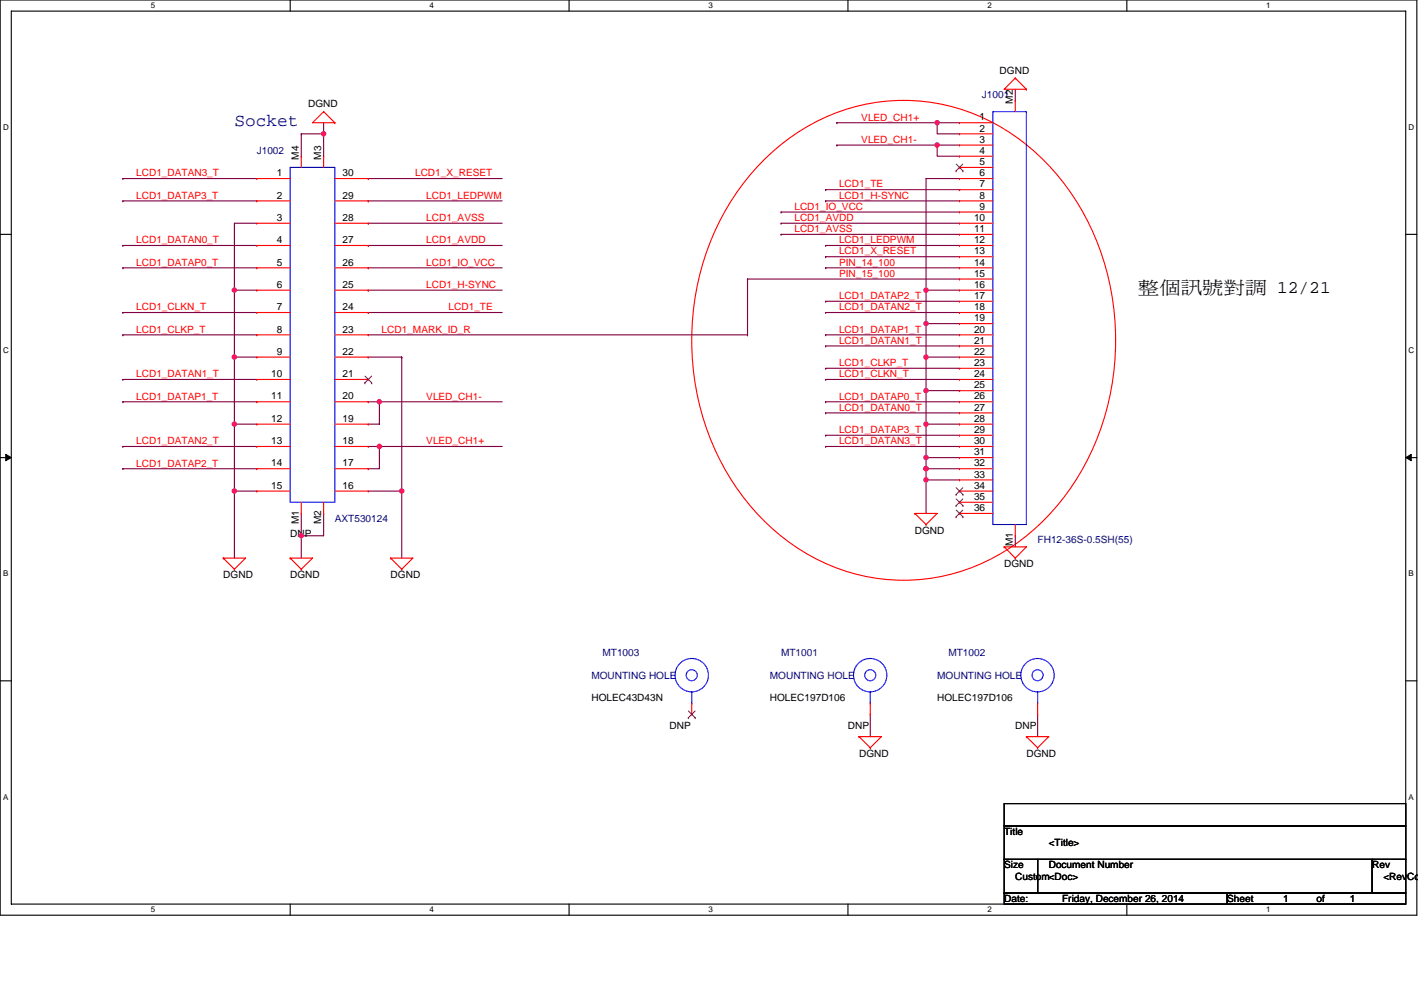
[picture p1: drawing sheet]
<svg xmlns="http://www.w3.org/2000/svg" width="297mm" height="210mm" viewBox="0 0 297 210" stroke-linecap="round" stroke-linejoin="round" font-family="sans-serif">
<path d="M0 0h296.8v191.6h-296.8zM2.4 2.3h292.1v187h-292.1z" fill="none" stroke="#000" stroke-width=".23"/>
<g fill="#fff">
<path d="M31.6 .2h.9v1.9h-.9z"/>
<path d="M31.6 189.5h.9v1.9h-.9z"/>
</g>
<path d="M60.8 0v2.3M60.8 189.3v2.3" fill="none" stroke="#000" stroke-width=".23"/>
<g fill="#fff">
<path d="M90 .2h.9v1.9h-.9z"/>
<path d="M90 189.5h.9v1.9h-.9z"/>
</g>
<path d="M119.2 0v2.3M119.2 189.3v2.3" fill="none" stroke="#000" stroke-width=".23"/>
<g fill="#fff">
<path d="M148.4 .2h.9v1.9h-.9z"/>
<path d="M148.4 189.5h.9v1.9h-.9z"/>
</g>
<path d="M177.6 0v2.3M177.6 189.3v2.3" fill="none" stroke="#000" stroke-width=".23"/>
<g fill="#fff">
<path d="M206.8 .2h1v1.9h-1z"/>
<path d="M206.8 189.5h1v1.9h-1z"/>
</g>
<path d="M236 0v2.3M236 189.3v2.3" fill="none" stroke="#000" stroke-width=".23"/>
<g fill="#fff">
<path d="M265.3 .2h.9v1.9h-.9z"/>
<path d="M265.3 189.5h.9v1.9h-.9z"/>
<path d="M.6 25.7h1.2v1.9h-1.2z"/>
<path d="M295.1 25.7h1.2v1.9h-1.2z"/>
<path d="M.6 72.4h1.2v1.9h-1.2z"/>
<path d="M295.1 72.4h1.2v1.9h-1.2z"/>
</g>
<path d="M0 49.1h2.4M294.5 49.1h2.3" fill="none" stroke="#000" stroke-width=".23"/>
<g fill="#fff">
<path d="M.6 119.2h1.2v1.8h-1.2z"/>
<path d="M295.1 119.2h1.1v1.8h-1.1z"/>
</g>
<path d="M0 95.8h2.4M294.5 95.8h2.3" fill="none" stroke="#000" stroke-width=".23"/>
<path d="M1.2 95.1l1.2 .7-1.2 .7zM294.5 95.8l1.1-.7v1.4z" fill="#000" stroke="#000" stroke-width=".21"/>
<g fill="#fff">
<path d="M.6 165.9h1.2v1.9h-1.2z"/>
<path d="M295 165.9h1.2v1.9h-1.2z"/>
</g>
<path d="M0 142.5h2.4M294.5 142.5h2.3M210.4 179.9h7v7h-7zM210.4 168.2h84.1v4.7h-84.1zM210.4 172.9h84.1v7h-84.1zM217.4 179.9h70.1v7h-70.1zM287.5 179.9h7v7h-7zM210.4 186.9h46.7v2.4h-46.7zM257.1 186.9h37.4v2.4h-37.4z" fill="none" stroke="#000" stroke-width=".23"/>
<g fill="none" stroke="#f00" stroke-width=".23">
<path d="M212.7 16.3l-2.3 2.4h4.6M212.7 16.3h.1M212.7 16.3l2.3 2.4M215 18.7h.1M53.8 37.4h.1M53.8 37.4h7M63.1 32.7h.1M63.1 32.7v2.4M67.8 23.4l-2.3 2.3h4.6M67.8 23.4h.1M67.8 32.7h.1M67.8 23.4l2.3 2.3"/>
<path d="M67.8 32.7v2.4M70.1 25.7h.1M70.1 37.4h7M77.1 37.4h.1M160 33.5a40.4 40.4 0 0 1 51.7-5.6 51.2 51.2 0 0 1 21.9 39.9 53.2 53.2 0 0 1-17.2 43.2 40.5 40.5 0 0 1-56.4-2 54.3 54.3 0 0 1-13.5-51.1 51.7 51.7 0 0 1 13.5-24.4zM201 25.7h.1M201 28h.1M201 30.4h.1M201 32.7h.1M201 35.1h.1M201 37.4h.1M201 39.7h.1"/>
<path d="M201 37.4h7M201 25.7h7M201 28h7M201 30.4h7M201 32.7h7M201 35.1h7M201 39.7h7M212.7 21h.1M212.7 21v2.4M53.8 42.1h.1M53.8 46.7h.1M53.8 51.4h.1"/>
<path d="M53.8 56.1h.1M53.8 42.1h7M53.8 46.7h7M53.8 51.4h7M53.8 56.1h7M70.1 42.1h7M70.1 46.7h7M70.1 51.4h7M70.1 56.1h7M77.1 56.1h.1M77.1 51.4h.1M77.1 46.7h.1"/>
<path d="M77.1 42.1h.1M201 42.1h.1M201 44.4h.1M201 46.7h.1M201 49.1h.1M201 51.4h.1M201 53.7h.1M201 56.1h.1M201 58.4h.1M201 42.1h7M201 46.7h7M201 51.4h7"/>
<path d="M201 56.1h7M201 44.4h7M201 49.1h7M201 53.7h7M201 58.4h7M53.8 60.7h.1M53.8 65.4h.1M53.8 70.1h.1M53.8 74.8h.1M53.8 79.4h.1M53.8 60.7h7M53.8 65.4h7"/>
<path d="M53.8 70.1h7M53.8 74.8h7M53.8 79.4h7M70.1 60.7h7M70.1 65.4h7M70.1 70.1h7M70.1 74.8h7M70.1 79.4h7M77.1 79.4h.1M77.1 74.8h.1M77.1 70.1h.1M77.1 65.4h.1"/>
<path d="M77.1 60.7h.1M201 60.7h.1M201 63.1h.1M201 65.4h.1M201 67.8h.1M201 70.1h.1M201 72.4h.1M201 74.8h.1M201 77.1h.1M201 79.4h.1M201 60.7h7M201 65.4h7"/>
<path d="M201 70.1h7M201 74.8h7M201 79.4h7M201 63.1h7M201 67.8h7M201 72.4h7M201 77.1h7M53.8 84.1h.1M53.8 88.8h.1M53.8 93.5h.1M53.8 98.1h.1M53.8 84.1h7"/>
<path d="M53.8 88.8h7M53.8 93.5h7M53.8 98.1h7M70.1 84.1h7M70.1 88.8h7M70.1 93.5h7M70.1 98.1h7M77.1 98.1h.1M77.1 93.5h.1M77.1 88.8h.1M77.1 84.1h.1M201 81.8h.1"/>
<path d="M201 84.1h.1M201 86.4h.1M201 88.8h.1M201 91.1h.1M201 93.5h.1M201 95.8h.1M201 98.1h.1M201 84.1h7M201 88.8h7M201 93.5h7M201 98.1h7M201 81.8h7"/>
<path d="M201 86.4h7M201 91.1h7M201 95.8h7M46.8 116.8h4.6l-2.3 2.4M46.8 116.8h.1M46.8 116.8l2.3 2.4M49.1 119.2h.1M53.8 102.8h.1M53.8 102.8h7M60.8 116.8h4.7l-2.4 2.4M60.8 116.8h.1M60.8 116.8l2.3 2.4"/>
<path d="M63.1 119.2h.1M63.1 107.5h.1M63.1 105.2v2.3M67.8 107.5h.1M67.8 105.2v2.3M70.1 102.8h7M77.1 102.8h.1M81.8 116.8h4.7l-2.3 2.4M81.8 116.8h.1M81.8 116.8l2.4 2.4M84.2 119.2h.1M191.6 107.5h4.7l-2.3 2.3"/>
<path d="M191.6 107.5h.1M191.6 107.5l2.4 2.3M194 109.8h.1M201 100.5h.1M201 102.8h.1M201 105.2h.1M201 107.5h.1M201 102.8h7M201 100.5h7M201 105.2h7M201 107.5h7M210.4 114.5h4.6l-2.3 2.3"/>
<path d="M210.4 114.5h.1M210.4 114.5l2.3 2.3M212.7 116.8h.1M212.7 112.2h.1M212.7 109.8v2.4M144.9 149.5h.1M144.9 147.2v2.3M180 154.2h4.6l-2.3 2.3M180 154.2h.1M180 154.2l2.3 2.3M182.3 156.5h.1M182.3 149.5h.1"/>
<path d="M182.3 147.2v2.3M215 154.2h4.7l-2.3 2.3M215 154.2h.1M215 154.2l2.4 2.3M217.4 156.5h.1M217.4 149.5h.1M217.4 147.2v2.3"/>
</g>
<g fill="none" stroke="#800040" stroke-width=".23">
<path d="M212.7 18.7v2.3M25.7 37.4h.1M25.7 37.4h28.1M63.1 28h4.7v4.7M63.1 28h.1M63.1 28v4.7M67.8 25.7v2.3M77.1 37.4h.1M77.1 37.4h28.1M172.9 39.7h.1M172.9 39.7h28.1M175.3 25.7h21v2.3h4.7"/>
<path d="M175.3 25.7h.1M175.3 30.4h21v2.3h4.7M175.3 30.4h.1M196.3 30.4h.1M196.3 25.7h.1M196.3 30.4h4.7M196.3 25.7h4.7M201 37.4h-7v23.3M25.7 42.1h.1M25.7 51.4h.1M25.7 56.1h.1M25.7 51.4h28.1"/>
<path d="M25.7 42.1h28.1M25.7 56.1h28.1M53.8 46.7h-4.7v14M77.1 46.7h.1M77.1 56.1h.1M77.1 51.4h.1M77.1 42.1h.1M77.1 46.7h28.1M77.1 51.4h28.1M77.1 42.1h28.1M77.1 56.1h28.1M156.6 58.4h.1"/>
<path d="M156.6 58.4h44.4M156.6 58.4v11.7M163.6 46.7h.1M163.6 44.4h.1M163.6 49.1h.1M163.6 46.7h37.4M163.6 44.4h37.4M163.6 49.1h37.4M172.9 51.4h.1M172.9 53.7h.1M172.9 42.1h.1M172.9 56.1h.1"/>
<path d="M172.9 51.4h28.1M172.9 53.7h28.1M172.9 42.1h28.1M172.9 56.1h28.1M25.7 65.4h.1M25.7 70.1h.1M25.7 79.4h.1M25.7 70.1h28.1M25.7 65.4h28.1M25.7 79.4h28.1M49.1 60.7h4.7M49.1 60.7v14.1h4.7"/>
<path d="M49.1 60.7h.1M49.1 74.8h.1M49.1 74.8v14M77.1 74.8h7.1M77.1 65.4h.1M77.1 60.7h.1M77.1 70.1h79.5M77.1 65.4h28.1M77.1 60.7h28.1M84.2 74.8h.1M84.2 74.8v28M156.6 70.1h.1"/>
<path d="M172.9 72.4h.1M172.9 70.1h.1M172.9 65.4h.1M172.9 63.1h.1M172.9 79.4h.1M172.9 77.1h.1M172.9 72.4h28.1M172.9 70.1h28.1M172.9 65.4h28.1M172.9 63.1h28.1M172.9 79.4h28.1M172.9 77.1h28.1"/>
<path d="M194 60.7h7M194 60.7h.1M194 67.8h7M194 67.8h.1M194 74.8h7M194 74.8h.1M194 60.7v39.8M25.7 84.1h.1M25.7 93.5h.1M25.7 98.1h.1M25.7 84.1h28.1M25.7 93.5h28.1"/>
<path d="M25.7 98.1h28.1M49.1 88.8h4.7M49.1 88.8v14h4.7M49.1 88.8h.1M77.1 93.5h2.4v4.6h-2.4M77.1 84.1h2.4v4.7h-2.4M79.5 93.5h.1M79.5 84.1h.1M79.5 84.1h25.7M79.5 93.5h25.7M172.9 91.1h.1M172.9 86.4h.1"/>
<path d="M172.9 84.1h.1M172.9 93.5h.1M172.9 91.1h28.1M172.9 86.4h28.1M172.9 84.1h28.1M172.9 93.5h28.1M194 81.8h7M194 81.8h.1M194 88.8h7M194 95.8h.1M194 95.8h7M194 98.1h.1"/>
<path d="M194 88.8h.1M194 98.1h7M49.1 102.8h.1M49.1 102.8v14M63.1 107.5v4.7M63.1 112.2h.1M63.1 112.2v4.6M67.8 107.5v4.7h-4.7M77.1 102.8h7.1v14M194 100.5v7M194 100.5h.1M194 100.5h7"/>
<path d="M212.7 112.2v2.3M182.3 149.5v4.7M217.4 149.5v4.7"/>
</g>
<g fill="#f0f" stroke="#f0f" stroke-width=".23">
<circle cx="196.3" cy="30.4" r=".46"/>
<circle cx="196.3" cy="25.7" r=".46"/>
<circle cx="194" cy="60.7" r=".46"/>
<circle cx="194" cy="67.7" r=".46"/>
<circle cx="194" cy="74.7" r=".46"/>
<circle cx="194" cy="81.8" r=".46"/>
<circle cx="194" cy="95.8" r=".46"/>
<circle cx="194" cy="98.1" r=".46"/>
<circle cx="194" cy="100.5" r=".46"/>
<circle cx="194" cy="88.8" r=".46"/>
<circle cx="49.1" cy="102.8" r=".46"/>
<circle cx="49.1" cy="60.7" r=".46"/>
<circle cx="49.1" cy="88.8" r=".46"/>
<circle cx="49.1" cy="74.7" r=".46"/>
<circle cx="79.5" cy="93.5" r=".46"/>
<circle cx="79.5" cy="84.1" r=".46"/>
<circle cx="84.1" cy="102.8" r=".46"/>
<circle cx="63.1" cy="112.1" r=".46"/>
<circle cx="67.8" cy="28" r=".46"/>
</g>
<g fill="none" stroke="#00f" stroke-width=".23">
<path d="M60.8 35.1h9.3v70.1h-9.3zM208 23.4h7v86.4h-7zM144.9 147.2h.1M144.9 144.9v2.3M182.3 147.2h.1M182.3 144.9v2.3M217.4 147.2h.1M217.4 144.9v2.3"/>
<circle cx="144.9" cy="141.3" r="3.5"/>
<circle cx="144.9" cy="141.4" r="1.16"/>
<circle cx="182.3" cy="141.3" r="3.5"/>
<circle cx="182.3" cy="141.4" r="1.15"/>
<circle cx="217.3" cy="141.3" r="3.5"/>
<circle cx="217.3" cy="141.4" r="1.15"/>
</g>
<g fill="none" stroke="#804000" stroke-width=".21">
<path d="M200.3 35.8h.1M200.3 34.4l1.4 1.4M201.7 34.4l-1.4 1.4M201.7 35.8h.1M76.5 78.7l1.4 1.5M77.8 78.7l-1.4 1.5M76.4 80.2h.1M77.9 80.2h.1M200.3 103.5h.1M200.3 105.9h.1M200.3 108.2h.1M200.3 102.1l1.4 1.4"/>
<path d="M200.3 104.5l1.4 1.4M200.3 106.8l1.4 1.4M201.7 102.1l-1.4 1.4M201.7 104.5l-1.4 1.4M201.7 106.8l-1.4 1.4M201.7 103.5h.1M201.7 105.9h.1M201.7 108.2h.1M144.2 150.3h.1M144.2 148.8l1.4 1.5M145.6 148.8l-1.4 1.5M145.6 150.3h.1"/>
</g>
<text font-size="3.7" fill="#000080" x="49.1" y="26.3">Socket</text>
<text font-size="3.7" x="238.4" y="61.4">整個訊號對調 12/21</text>
<g font-size="2.1">
<text x="209.4" y="15.4">DGND</text>
<text x="64.5" y="22.4">DGND</text>
<text x="212.2" y="21.7" transform="rotate(-90 212.2 21.7)">M2</text>
<text x="205.2" y="25.2">1</text>
<text x="205.2" y="27.5">2</text>
<text x="205.2" y="29.9">3</text>
<text x="62.6" y="33.4" transform="rotate(-90 62.6 33.4)">M4</text>
<text x="67.3" y="33.4" transform="rotate(-90 67.3 33.4)">M3</text>
<text x="205.2" y="32.2">4</text>
<text x="205.2" y="34.6">5</text>
<text x="58" y="36.9">1</text>
<text x="58" y="41.6">2</text>
<text x="71.8" y="41.6">29</text>
<text x="71.8" y="36.9">30</text>
<text x="205.2" y="36.9">6</text>
<text x="205.2" y="39.2">7</text>
<text x="205.2" y="41.6">8</text>
<text x="58" y="46.2">3</text>
<text x="71.8" y="46.2">28</text>
<text x="204" y="46.2">10</text>
<text x="205.2" y="43.9">9</text>
<text x="58" y="50.9">4</text>
<text x="71.8" y="50.9">27</text>
<text x="204" y="48.6">11</text>
<text x="204" y="50.9">12</text>
<text x="204" y="53.3">13</text>
<text x="58" y="55.6">5</text>
<text x="71.8" y="55.6">26</text>
<text x="204" y="55.6">14</text>
<text x="204" y="57.9">15</text>
<text x="58" y="60.3">6</text>
<text x="58" y="64.9">7</text>
<text x="71.8" y="64.9">24</text>
<text x="71.8" y="60.3">25</text>
<text x="204" y="60.3">16</text>
<text x="204" y="62.6">17</text>
<text x="204" y="64.9">18</text>
<text x="58" y="69.6">8</text>
<text x="71.8" y="69.6">23</text>
<text x="204" y="67.3">19</text>
<text x="204" y="69.6">20</text>
<text x="204" y="71.9">21</text>
<text x="58" y="74.3">9</text>
<text x="71.8" y="74.3">22</text>
<text x="204" y="74.3">22</text>
<text x="204" y="76.6">23</text>
<text x="56.8" y="79">10</text>
<text x="56.8" y="83.6">11</text>
<text x="71.8" y="83.6">20</text>
<text x="71.8" y="79">21</text>
<text x="204" y="79">24</text>
<text x="204" y="81.3">25</text>
<text x="204" y="83.6">26</text>
<text x="56.8" y="88.3">12</text>
<text x="71.8" y="88.3">19</text>
<text x="204" y="86">27</text>
<text x="204" y="88.3">28</text>
<text x="56.8" y="93">13</text>
<text x="71.8" y="93">18</text>
<text x="204" y="90.6">29</text>
<text x="204" y="93">30</text>
<text x="204" y="95.3">31</text>
<text x="56.8" y="97.6">14</text>
<text x="71.8" y="97.6">17</text>
<text x="204" y="97.6">32</text>
<text x="204" y="100">33</text>
<text x="56.8" y="102.3">15</text>
<text x="71.8" y="102.3">16</text>
<text x="204" y="102.3">34</text>
<text x="204" y="104.7">35</text>
<text x="204" y="107">36</text>
<text x="60.8" y="112.4">DNP</text>
<text x="62.6" y="109.7" transform="rotate(-90 62.6 109.7)">M1</text>
<text x="67.3" y="109.7" transform="rotate(-90 67.3 109.7)">M2</text>
<text x="191.6" y="111.7">DGND</text>
<text x="210.4" y="118.7">DGND</text>
<text x="212.2" y="114.4" transform="rotate(-90 212.2 114.4)">M1</text>
<text x="46.8" y="121.1">DGND</text>
<text x="60.8" y="121.1">DGND</text>
<text x="81.8" y="121.1">DGND</text>
<text x="123.9" y="146.7">HOLEC43D43N</text>
<text x="161.3" y="146.7">HOLEC197D106</text>
<text x="196.3" y="146.7">HOLEC197D106</text>
<text x="140.2" y="152.6">DNP</text>
<text x="177.6" y="152.6">DNP</text>
<text x="212.7" y="152.6">DNP</text>
<text x="180" y="158.4">DGND</text>
<text x="215" y="158.4">DGND</text>
<text x="210.4" y="174.8">Title</text>
<text x="219.7" y="177.1">&lt;Title&gt;</text>
<text x="210.4" y="181.8">Size</text>
<text x="212.7" y="184.1">Custom&lt;Doc&gt;</text>
<text x="219.7" y="181.8">Document Number</text>
<text x="287.5" y="181.8">Rev</text>
<text x="289.8" y="184.1">&lt;RevCo</text>
<text x="210.4" y="188.8">Date:</text>
<text x="222.5" y="188.8">Friday, December 26, 2014</text>
<text x="257.1" y="188.8">Sheet</text>
<text x="268.8" y="188.8">1</text>
<text x="275.8" y="188.8">of</text>
<text x="282.8" y="188.8">1</text>
</g>
<g font-size="2.1" fill="#000080">
<text x="205.7" y="20.6">J1001</text>
<text x="53.8" y="32.3">J1002</text>
<text x="70.1" y="109.4">AXT530124</text>
<text x="217.4" y="113.6">FH12-36S-0.5SH(55)</text>
<text x="126.2" y="137.4">MT1003</text>
<text x="163.6" y="137.4">MT1001</text>
<text x="198.7" y="137.4">MT1002</text>
<text x="123.9" y="142.1">MOUNTING HOLE</text>
<text x="161.3" y="142.1">MOUNTING HOLE</text>
<text x="196.3" y="142.1">MOUNTING HOLE</text>
</g>
<g font-size="2.1" fill="#f00">
<text x="180.4" y="25.2">VLED_CH1+</text>
<text x="180.4" y="29.9">VLED_CH1-</text>
<text x="28.5" y="41.6">LCD1_DATAP3_T</text>
<text x="28.5" y="36.9">LCD1_DATAN3_T</text>
<text x="86.9" y="36.9">LCD1_X_RESET</text>
<text x="89.3" y="41.6">LCD1_LEDPWM</text>
<text x="175.8" y="39.2">LCD1_TE</text>
<text x="175.8" y="41.6">LCD1_H-SYNC</text>
<text x="89.3" y="46.3">LCD1_AVSS</text>
<text x="166.4" y="46.3">LCD1_AVDD</text>
<text x="166.4" y="43.9">LCD1_IO_VCC</text>
<text x="28.5" y="50.9">LCD1_DATAN0_T</text>
<text x="89.3" y="50.9">LCD1_AVDD</text>
<text x="166.4" y="48.6">LCD1_AVSS</text>
<text x="175.8" y="50.9">LCD1_LEDPWM</text>
<text x="175.8" y="53.3">LCD1_X_RESET</text>
<text x="28.5" y="55.6">LCD1_DATAP0_T</text>
<text x="89.3" y="55.6">LCD1_IO_VCC</text>
<text x="175.8" y="55.6">PIN_14_100</text>
<text x="175.8" y="58">PIN_15_100</text>
<text x="28.5" y="65">LCD1_CLKN_T</text>
<text x="89.3" y="60.3">LCD1_H-SYNC</text>
<text x="94" y="65">LCD1_TE</text>
<text x="175.8" y="65">LCD1_DATAN2_T</text>
<text x="175.8" y="62.6">LCD1_DATAP2_T</text>
<text x="28.5" y="69.6">LCD1_CLKP_T</text>
<text x="79.9" y="69.6">LCD1_MARK_ID_R</text>
<text x="175.8" y="72">LCD1_DATAN1_T</text>
<text x="175.8" y="69.6">LCD1_DATAP1_T</text>
<text x="175.8" y="76.6">LCD1_CLKP_T</text>
<text x="28.5" y="79">LCD1_DATAN1_T</text>
<text x="28.5" y="83.7">LCD1_DATAP1_T</text>
<text x="89.3" y="83.7">VLED_CH1-</text>
<text x="175.8" y="83.7">LCD1_DATAP0_T</text>
<text x="175.8" y="79">LCD1_CLKN_T</text>
<text x="175.8" y="86">LCD1_DATAN0_T</text>
<text x="28.5" y="93">LCD1_DATAN2_T</text>
<text x="89.3" y="93">VLED_CH1+</text>
<text x="175.8" y="90.7">LCD1_DATAP3_T</text>
<text x="175.8" y="93">LCD1_DATAN3_T</text>
<text x="28.5" y="97.7">LCD1_DATAP2_T</text>
</g>
<g font-size="1.7">
<text x="31.6" y="1.7">5</text>
<text x="90" y="1.7">4</text>
<text x="148.4" y="1.7">3</text>
<text x="206.8" y="1.7">2</text>
<text x="265.3" y="1.7">1</text>
<text x=".6" y="27.2">D</text>
<text x="295.1" y="27.2">D</text>
<text x=".6" y="73.9">C</text>
<text x="295.1" y="73.9">C</text>
<text x=".6" y="120.7">B</text>
<text x="295.1" y="120.7">B</text>
<text x=".6" y="167.4">A</text>
<text x="295.1" y="167.4">A</text>
<text x="31.6" y="191">5</text>
<text x="90" y="191">4</text>
<text x="148.4" y="191">3</text>
<text x="206.8" y="191">2</text>
<text x="265.3" y="191">1</text>
</g>
</svg>
